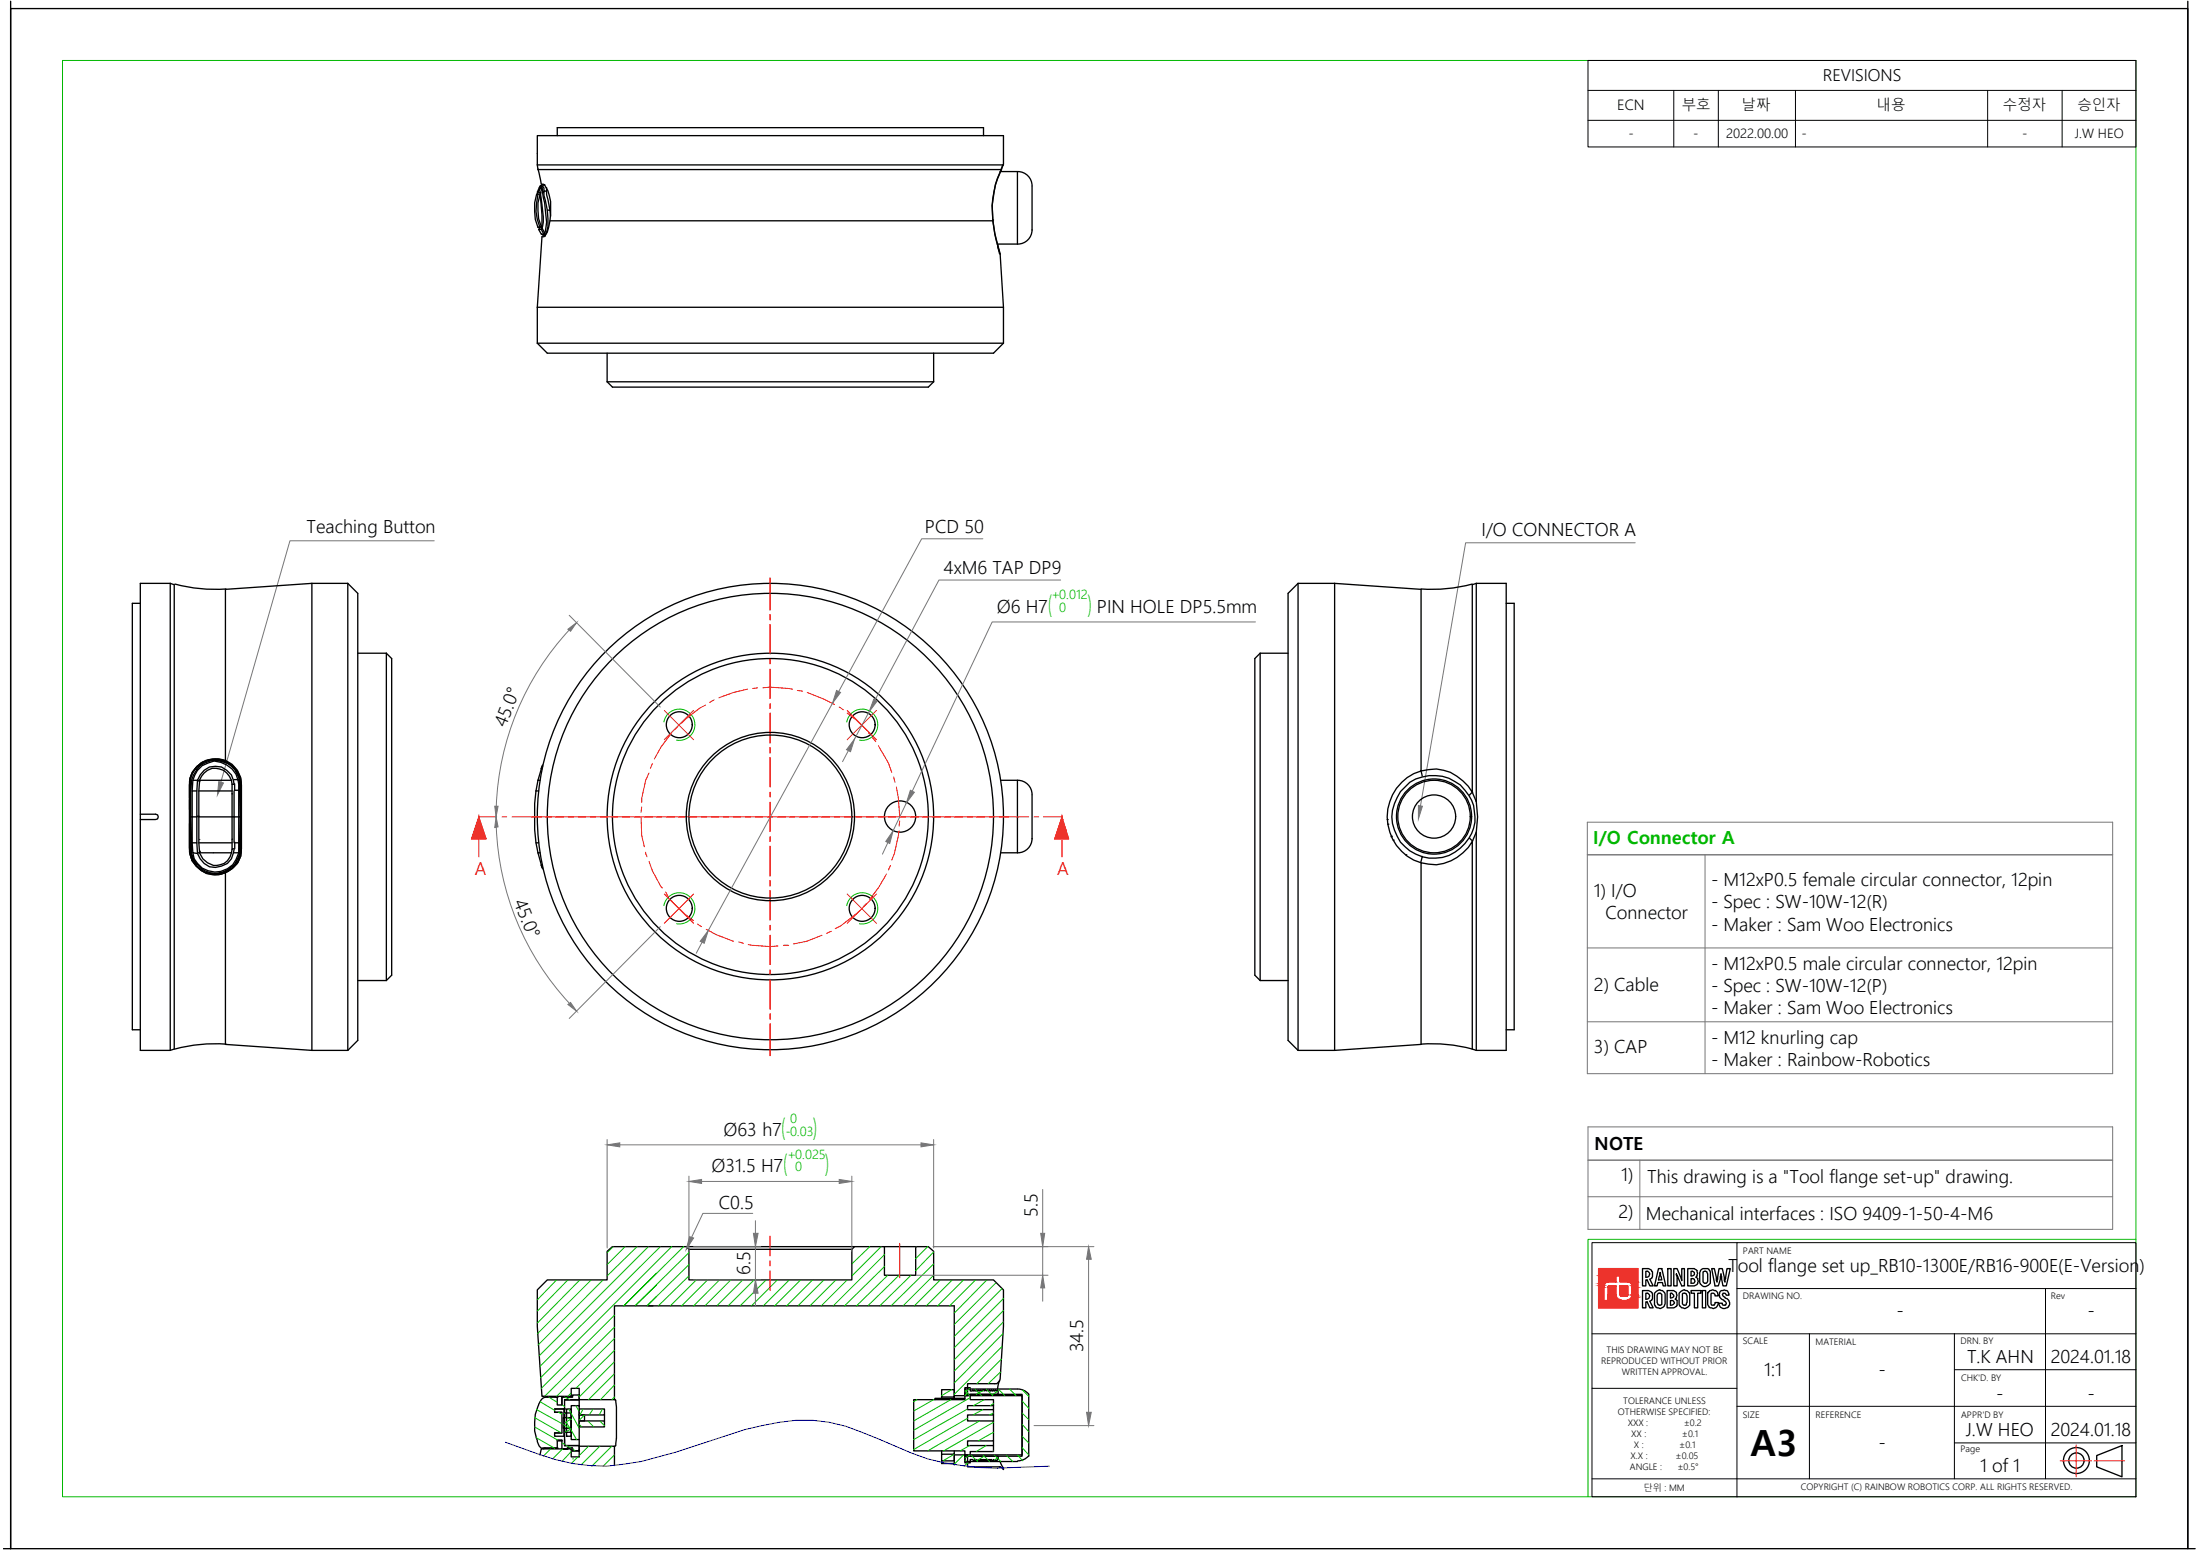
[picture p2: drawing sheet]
<svg xmlns="http://www.w3.org/2000/svg" width="420mm" height="297mm" viewBox="0 0 420 297" stroke-linecap="round" stroke-linejoin="round" font-family="sans-serif">
<g fill="none" stroke="#000" stroke-width=".25">
<path d="M2 .2v295.4h-1.4M2 1.6h415.8v294h-415.8zM417.8 .2v295.4h1.4M102.6 31.5v-5.6h89v5.5l-.1 .1M102.6 31.5l.1 .9h88.6a16 16 0 0 0-1.7 9.7h-84.6M102.6 31.5h88.9l-.2 .9M102.7 36.7l-.1 .4M102.7 37.1a9 9 0 0 0 .4 6.3M102.7 32.3l.7 2.8M102.9 36.7l.4-.9h-.3l-.4 .9 .7 .1M103 37.1h-.5a10.1 10.1 0 0 0 .2 6.3l.7-.1a19.7 19.7 0 0 0-.3-6.1 9.4 9.4 0 0 0 .3 6.1M103.1 35.5l-.1 .3"/>
<path d="M103.2 37v.1M103.2 36.7l-.1 .4M103.3 35.8h.2l-.2 1M103.3 36.8l.2 2.3a10.4 10.4 0 0 1 0 4.6M103.4 35.2l.6 .1a8.5 8.5 0 0 1 1.2 5.6 8.6 8.6 0 0 1-1.1 4l-.2 .3h-.4l-.9 13.5M103.5 35.8l.1 1 .3-.2v.7l.6 2.8M103.6 36.8l.4 1.9 .3 2.6a6 6 0 0 1-.4 3.4h-.5l-.5-.9h.4M103.6 35.3h.1M103.8 35.3h.2h-.4l-.5 .2 .7 .2 .1 .9 .5-.2v-.6M104.4 36.4v.8l.6 2.9M106.4 25.9v-1.5h81.4v1.5M191 32.8h3.3v13.8h-3.8l.5 1.9"/>
<path d="M191.1 32.6h.1M191.2 32.3v.1M191.6 31.5a18.5 18.5 0 0 0-1.4 14.1l.7 2.8M194.4 32.8a2.73 2.73 0 0 1 2.7 2.7M197.1 35.5v8.4M102.6 58.7h89M102.6 58.7v6.8M102.8 43.3l.2 .4M103.3 43.7l.5 .9M103.3 43.7h.2M103.3 43.3l.2 .4M103.4 44.7l.7 .4"/>
<path d="M103.5 43.7l-.1 .1M103.5 43.5l.5 .9M105.2 41.3l-.2-1.2h-.5l.1 1.7a4.3 4.3 0 0 1-.5 3h-.5M189.6 42.1a30.5 30.5 0 0 0 1.3 6l.1 .4M189.6 42h.1M189.7 42h.1M191 48.5l.6 10.2M191.6 58.7v6.8M197.1 43.9a2.73 2.73 0 0 1-2.7 2.7M102.6 65.5h89M102.6 65.5l1.9 1.9h85.2l1.9-1.9M116 72.9l1 1h60.3l1-1"/>
<path d="M116 72.9h62.3M116 67.4v5.5M178.3 67.4v5.5M26.8 115.2h-1.5v81.4h1.5M32.5 111.4h-5.7v45h2.9l.4-.1 .1-.4-.1-.3-.4-.2h-2.9M32.5 111.4l.8 .2v88.7l-.8 .2M32.5 111.4v89.1M33.4 111.5a29.7 29.7 0 0 0 9.8 .9M59.6 111.4h6.8M59.6 111.4l-16.5 1.1v32.6M59.6 111.4v89.1M66.4 111.4v89.1"/>
<path d="M66.4 111.4l1.9 1.9v85.3l-1.9 1.9M247.9 111.4v89.1M247.9 111.4l-1.9 1.9v85.3l1.9 1.9M247.9 111.4h7M254.9 111.4l16.5 1.1v34.7a8.3 8.3 0 0 1 9 2.9l.8 1.1v-39.6l.7-.2M254.9 111.4v89.1M281.2 111.5a29.7 29.7 0 0 1-9.8 .9M281.9 111.4h5.8v89.1h-5.8M281.9 111.4v41.6M287.7 115.2h1.5v81.4h-1.5M68.3 124.7h5.5M73.8 124.7l1 1v60.5l-1 1"/>
<path d="M73.8 124.7v62.5M240.7 124.7l-1.1 1v60.5l1.1 1M240.7 124.7v62.5M240.7 124.7h5.3M26.8 156.4v44.1h5.7M36.2 157.2v5.5l.5 1.6M36.2 152.6v1.9M36.3 155.9v4.7a6.2 6.2 0 0 0 1.2 4.6l.1-.2-.6-1.1-.4-1-.2-7h.3v5h.9M37.3 146.7l.3 .2-.6 1-.4 1.1-.2 6.9h-.1v-7.1l.4-1.1zM37.5 146.5a4.9 4.9 0 0 1 5.4-1.3 4.9 4.9 0 0 1 3.2 4.6v12.2a5 5 0 0 1-5 5 5 5 0 0 1-4.9-5v-12.2l.1-1.2 .4-1.2zM37.6 155.9l.1 7M37.6 151h-.9v4.9h.9"/>
<path d="M37.6 146.3a5.1 5.1 0 0 1 5.4-1 5.1 5.1 0 0 1 3.1 4.5v12.1a5 5 0 0 1-5 5.1 5 5 0 0 1-4.9-5.2v-10.6a5.8 5.8 0 0 1 1.4-4.9zM37.7 155.8h.4M37.7 149l-.1 6.9M37.7 149h-.9l-.1 2M37.7 147.1l.9-.9 2.3-.9a4.9 4.9 0 0 1 4.7 5.7v4.9h-.9M37.7 149a3.5 3.5 0 0 1 3.8-2.7 3.5 3.5 0 0 1 3.2 3.4M37.7 148.9l.4 .3M38 155.9l.1 6.6M38 155.9h6.3M38 151h6.3M38.1 151.6h.1M38.1 149.3l-.1 6.6"/>
<path d="M38.2 149l-.1 .3M40.8 149h.1M41.1 145.1a4.6 4.6 0 0 0-3.5 1.8l.1 .2-.9 1.9M41.1 145l-2 .4-1.8 1.3M43.1 145.3a4.9 4.9 0 0 0-6.9 3.9v3.2M44.2 149h-6.1a3.2 3.2 0 0 1 3.4-2.3 3.2 3.2 0 0 1 2.8 3v6.2M44.3 151.5h.1M44.3 155.9v5a3.5 3.5 0 0 1-2.3 4.2 2.86 2.86 0 0 1-3.3-1.2l-.6-1.1h6.1M44.4 149.7h.3M44.4 151.6h.1M44.4 155.9h.3M44.7 151v9.9"/>
<path d="M44.8 149.6v1.3h.9M45.6 148.8h-.9M45.8 155.9h.2v6.9a4.8 4.8 0 0 1-4.9 4.1v-.2a5.6 5.6 0 0 0 3.7-1.7l.8-1.6 .1-.7zM46 155.9v-6.8a4.8 4.8 0 0 0-4.9-4.1v.1a6 6 0 0 1 3.1 1.2 5.5 5.5 0 0 1 1.5 2.9l.1 6.7h-.2v6.9M102.1 155.9h.5M102.1 155.9v2.5l.3 2.5 .3 1.9M102.4 151h.5M102.4 151l-.3 2.4v2.5M102.7 149h.4M102.7 149l-.3 2M103.5 146.5l-.1 .2 .1 .1M103.6 146.3h-.1l-.8 2.7"/>
<path d="M103.6 146l-.1 .3M191.1 149h3.2v13.8h-3.2M194.4 149a2.73 2.73 0 0 1 2.7 2.7M197.1 151.8v8.3M264.9 156.4h.1M265 157.3h.1M265.7 159.6h.1M265.7 159.8h.1M267.5 151.1a7.9 7.9 0 0 1 13.6 1.7 7.9 7.9 0 0 1-8.2 11 7.8 7.8 0 0 1-6.6-10.4zM271.3 147.1l.3 1.1M271.4 147.2a9.2 9.2 0 0 0-6.5 8.7 9.2 9.2 0 0 0 6.5 8.8M280.7 160l.6 .5"/>
<path d="M281.2 151.2l.7 1.8M281.3 151.2l-.6 .6M281.9 153l.3 2.9-.3 3M281.9 158.9v41.6M281.9 158.9l-.7 1.7M36.7 160.9l.1 1.9 .9 .1M36.8 162.8l.3 1.1 .6 .9-.1 .2a4.6 4.6 0 0 0 3.5 1.7M37.5 165.2a4.5 4.5 0 0 0 3.6 1.7M38 160.9h6.3M38.1 160.3h.1M38.1 162.5l.1 .3M38.2 162.5l-.3 .3"/>
<path d="M40.5 162.8h.1M40.7 162.8h.1M43.1 166.6v32.8l16.5 1.1M44.3 160.2h.1M44.4 160.2h.1M44.7 162.2a3.5 3.5 0 0 1-3.6 3.4 3.6 3.6 0 0 1-3.4-2.7M44.7 162l-.3 .1M44.8 160.8v1.2M45.6 162.8a4.5 4.5 0 0 1-3.3 3.5 4.5 4.5 0 0 1-4.6-1.5M45.6 162.8h-.9M45.7 160.9h-.9M102.4 160.9h.5"/>
<path d="M102.7 162.8l.7 2.4 .1-.1M102.7 162.8h.4M103.5 165.3l-.1-.1 .1 .4h.1M103.5 165.6l.1 .2M197.1 160.1a2.73 2.73 0 0 1-2.7 2.7M266.1 160.4h.1M268.5 163.2h.1M271.6 163.5l-.3 1.1M43.2 199.3a29.7 29.7 0 0 0-9.8 1M68.3 187.2h5.5M240.7 187.2h5.3M271.4 199.3a29.7 29.7 0 0 1 9.8 1"/>
<path d="M59.6 200.5h6.8M247.9 200.5h7M281.2 200.3v-39.7a8.5 8.5 0 0 1-9.8 4.1v34.7l-16.5 1.1M281.2 200.3l.7 .2M131.1 238l.5 .5M131.6 238.5h31.1M163.2 238l-.5 .5v5.8h-31.1v-5.8M168.9 238h6M123.8 249.3h58.4v17.1h2.6v-2.3h5.2a1.12 1.12 0 0 0 1-.8l.6-10.1v-7l-1.9-1.9h-11.4v-5.4l-1-.9h-2.4v5.4h-6v-5.4h-51.9l-1 .9v5.4h-11.5l-1.9 1.9v7l.9 13.4h5.6v-1.6h1.5v2.2h6.7v-17.9h7.4M313.7 242.2a1.87 1.87 0 0 1 1.6 .2 1.46 1.46 0 0 1 0 1.7l-.2 .1 .6 1.3h-.6l-.5-1.2h-.3v1.2h-.6zM313.7 246.4a1.77 1.77 0 0 1 1.8 .3 1.18 1.18 0 0 1-.4 1.7l.6 1.3h-.6l-.5-1.2h-.3v1.2h-.6zM314.3 242.7a.6 .6 0 0 1 .8 .6 .6 .6 0 0 1-.8 .5z"/>
<path d="M314.3 246.9a.6 .6 0 0 1 .8 .5 .6 .6 0 0 1-.8 .6zM316 246.9a1.06 1.06 0 0 1 1.1-.6 1.06 1.06 0 0 1 .9 1v1.4a1.04 1.04 0 0 1-.7 1 1.04 1.04 0 0 1-1.2-.4l-.1-.3zM316.6 247l.5-.1 .3 .2v1.9l-.3 .2-.5-.2-.1-.3v-1.4zM316.7 242.2h.7l.7 3.3h-.5l-.1-.7h-.9l-.1 .7h-.5zM317 242.9h.1v.7l.3 .7h-.7zM318.4 246.4h1.3l.3 .2 .3 .7-.1 .5-.3 .2 .3 .1a.92 .92 0 0 1 .1 1.1 .92 .92 0 0 1-.9 .5h-1zM318.5 242.2h.7v3.3h-.7zM319 248.3h.4l.4 .4-.5 .5h-.3zM319 246.9h.3l.4 .4v.2l-.4 .3h-.3zM319.7 242.2h.6l.9 2.3v-2.3h.5v3.3h-.5l-1-2.3 .1 .5v1.8h-.6zM320.7 246.9a1.06 1.06 0 0 1 1.1-.6 1.06 1.06 0 0 1 .9 1v1.4a1.04 1.04 0 0 1-.7 1 1.04 1.04 0 0 1-1.2-.4l-.1-.3zM321.3 247l.5-.1 .3 .1 .1 .4v1.3l-.3 .5h-.3l-.3-.3z"/>
<path d="M322.3 242.2h1.3l.5 .4 .1 .5-.1 .5-.2 .2a.87 .87 0 0 1 .4 .9 .87 .87 0 0 1-.7 .8h-1.3zM323 244.1h.3a.54 .54 0 0 1 .2 .9h-.5zM323 242.7a.51 .51 0 0 1 .6 .6l-.6 .3zM323 246.4h1.9v.5h-.7v2.8h-.6v-2.8h-.6zM324.7 242.6a1.47 1.47 0 0 1 1.7-.3l.2 .5v1.7a1.02 1.02 0 0 1-1 1.1 1.02 1.02 0 0 1-1-1.1v-1.6zM325.1 246.4h.7v3.3h-.7zM325.2 242.8l.6-.1 .2 .1 .1 .4v1.4l-.2 .4h-.4l-.3-.3zM326.3 246.6a1.11 1.11 0 0 1 1.7 .1l.2 .7h-.7v-.3l-.2-.2-.5 .1v1.9l.1 .3h.5l.1-.5h.7a1.02 1.02 0 0 1-1 1.1 1.02 1.02 0 0 1-1.1-1.1v-1.8zM326.9 242.2h.5l.5 2.5 .4-2.5h.6l.5 2.5 .4-2.5h.7l-.8 3.3h-.6l-.4-2.3-.2 1-.3 1.3h-.7zM328.5 246.5l.8-.3 .3 .2a.68 .68 0 0 1 .6 .9h-.5l-.3-.4h-.3l-.2 .2 .5 .7a1.01 1.01 0 0 1 .9 1 1.01 1.01 0 0 1-1 1 1.01 1.01 0 0 1-1-1h.6l.2 .4h.5l.1-.4-.5-.7a1 1 0 0 1-.7-1.6zM103.1 277.7l.3-1.1h5.7v1.5h1.5v-2h6.7v3.7M103.6 276.5h2.8"/>
<path d="M103.9 266.6l.4 .1M104 276.5h.1M104 276.5l-.2 .1M104 276.5h2.4M104.4 266.7h2M105.9 269h1.8v1.6M105.9 269.6h1.4M105.9 273.5h1.4M106.4 276.5h.1M106.4 266.7h.1M106.4 274.9h.9v.2h-.9M107.3 266.7h.1"/>
<path d="M107.3 266.7v1.5M107.3 276.6h.1M107.3 266.7h2M107.3 276.6h1h-1M107.6 270.6h1.5v2.1h-1.5zM107.7 272.7v1.5h-1.8v-.7h1.4v-3.9h-1.4v-.6h1.9v-1.8h2.8v-.9h-1.3v.4h-2v1.5h-.9v-1.5h-2.3a2.28 2.28 0 0 0-1.4 1.8 9.2 9.2 0 0 0 .4 7.7l.3 .3h3v-1.6h.9v1.7l2-.1v.5M107.8 273.4h1.3v-3.7h-1.3v3.7h.4M107.8 269.7h.4M107.8 272.7v3.3h2.8v.8l-.1 .2h-1.2M107.8 267.2h2.8zM107.8 269h.1M107.8 276h.1"/>
<path d="M107.8 274.8v1.2M107.8 269v1.6M108.2 269h.9v5.2h-.9zM108.3 266.7h.1M108.3 276.6h.1M109.1 268.3h1.5v6.5h-1.5zM109.1 266.6v.1M109.1 276.5v.1M109.3 276.5h.1M109.3 276.5h-1h1M109.3 277h1.2M110.5 277h.1"/>
<path d="M110.6 270.1h1v1.2h-1zM110.6 271.3h4.8v1.1h-4.8zM110.6 269h4.8v1.1h-4.8zM110.6 267.2h.1M110.6 266.3v.1M110.6 267.2v1.1M110.6 274.8v1.2h-2.8M110.6 276.7l-.1 .3M115.4 270.1v1.2M117.3 267.2l.3 .1 .1 1.3v6l-.1 1.4-.3 .1M174.5 267.2h9.8v-2.3h1v.6h.4l.1-.2 .1 .2 .3-.2 .1 .2 .3-.2 .1 .2 .2-.2 .2 .2 .2-.2 .2 .2 .2-.2 .3 .2 .1-.2 .2 .2 .2-.2 .2 .2 .3-.2 .1 .2 .3-.2 .1 .2 .2-.2 .3 .2 .1-.2 .3 .2 .1-.2 .1 .9h-5.3v1h4.4v1.1h-4.9v.8h4.9v1h-4.9v1.2h4.9v3.8h-4.9v.9h4.9v1.1h-4.4v.9h5.3v.6l-.2 .3-.3-.3-.1 .3-.3-.3-.1 .3-.2-.3-.3 .3-.1-.3-.3 .3-.1-.3-.3 .3-.1-.3-.2 .3-.2-.3-.2 .3-.1-.3-.3 .3-.1-.3-.3 .3-.2-.3-.2 .3-.2-.3-.1 .3-.3-.3h-.5v.7h-1v-2.3h-9.8zM179.8 265.3h2.4v1.4h-2.4z"/>
<path d="M179.8 266.7v.2M179.8 277v.6M179.8 278.9v.5h2.4M182.2 277v1.9h-2.4v-1.3h2.4M182.2 266.7v.2h-3.6v.3M182.2 266.9h2.1M184.3 266.2h10.9v11.8h-10.9M189.7 268.3v.8M189.7 270.1v1.2M189.7 275.1v.9M190.9 263.5l-.4 1.7M191 279l.6 1.3v.2l-.3-.4-.4-.1h-6.1v-2.3h-2.6v1.9"/>
<path d="M194.3 265.2h-10v1.2h10.9v11.3h-10.9v1.3h10M194.4 265.2a2.73 2.73 0 0 1 2.1 .9M196.5 266.2v11.8M196.5 277.9a2.73 2.73 0 0 1-2.1 1M400.4 277.9l4.9-1.9v5.9l-4.9-1.9zM190.9 280h.1"/>
<circle cx="129.7" cy="138.4" r="2.48"/>
<circle cx="164.7" cy="138.4" r="2.48"/>
<circle cx="147.1" cy="155.9" r="44.5"/>
<circle cx="147.1" cy="155.9" r="42.6"/>
<circle cx="147.1" cy="155.9" r="31.2"/>
<circle cx="147.1" cy="155.9" r="30.2"/>
<circle cx="147.1" cy="155.9" r="16.1"/>
<circle cx="147.1" cy="155.9" r="15.6"/>
<circle cx="171.9" cy="155.9" r="2.98"/>
<circle cx="273.9" cy="155.9" r="7.2"/>
<circle cx="273.9" cy="155.9" r="6.9"/>
<circle cx="273.9" cy="155.9" r="4.1"/>
<circle cx="129.7" cy="173.4" r="2.48"/>
<circle cx="164.7" cy="173.4" r="2.48"/>
<circle cx="396.6" cy="278.8" r="2.48"/>
<circle cx="396.6" cy="278.8" r="1.46"/>
</g>
<g fill="none" stroke="#f00" stroke-width=".19">
<path d="M147.1 110.3v6.1M147.1 117.3v1M147.1 119.2v5.6M126.9 135.6l5.6 5.6M132.5 135.6l-5.6 5.6M134.7 134.6l-1 .5-2.8 2.2-.7 .7M136.4 133.6l-.9 .5M142.7 131.6l-2.6 .6-2.8 1M144.7 131.3l-.9 .1M145.7 131.3l1.4-.1 4.3 .4M147.1 125.8v.9M147.1 127.7v5.6"/>
<path d="M147.1 134.4v.8M147.1 136.1v5.7M152.3 131.8l1 .1M154.2 132.2l3.2 1.3 2 1M160.3 135l.7 .5M161.8 136.1l1.5 1.2 2.6 2.4 .1 .4M161.8 135.6l5.6 5.6M167.4 135.6l-5.6 5.6M91.4 155.9l1.4 4.2h-2.8zM91.4 155.9h3.5M95.9 155.9h.9M97.8 155.9h98.7"/>
<path d="M122.4 155.9l.2 3.6 .5 2.2M122.6 154l-.2 1.1M124 147.6l-.7 1.4-.7 3.4v.7M124.6 145.8l-.4 .9M128.1 140.1l-1.9 2.5-1.2 2.3M147.1 142.7v1M147.1 144.6v5.6M147.1 151.2v.9M147.1 153.1v5.6M147.1 159.8v.8M166.6 140.8l.7 .8M167.8 142.4l1.9 3.3 .6 1.7"/>
<path d="M170.7 148.3l.2 1M171.2 150.2l.4 2.2 .2 3.5M171.7 158.6l-.9 4.3-.5 1.3M171.8 156.7l-.1 1M197.5 155.9h.9M199.3 155.9h3.5M202.8 155.9l1.3 4.2h-2.7zM123.3 162.7l.3 .9M124 164.5l.6 1.7 1.9 3.3M126.9 170.7l5.6 5.6M127.1 170.3l.5 .9M128.3 171.9l2.6 2.7 1.6 1.2"/>
<path d="M132.5 170.7l-5.6 5.6M133.2 176.4l.8 .5M134.9 177.4l1.9 1 3.3 1.3M141.1 179.8l.9 .3M147.1 161.5v5.7M147.1 168.1v1M147.1 170v5.6M147.1 176.6v.9M147.1 178.5v5.6M157 178.5l-2.9 1.2-2.6 .5M158.8 177.8l-.9 .4M161.8 170.7l5.6 5.6"/>
<path d="M164.2 173.8l-3.7 3-1 .5M165.5 172.5l-.7 .6M167.4 170.7l-5.6 5.6M169.3 166.9l-1.4 2.4-1.8 2.4M170.1 165.2l-.4 .9M142.9 180.3l4.2 .4 1.5-.1M147.1 185.2v.8M147.1 186.9v5.7M147.1 193.5v1M147.1 195.4v6.1M149.6 180.5h1M147.1 236v3.8"/>
<path d="M171.8 237.3v6.7M147.1 240.7v1M147.1 242.6v3.8M393.4 278.9h6M396.5 275.8v6.1M399.9 278.9h5.9"/>
</g>
<g fill="#767676" stroke="#767676" stroke-width=".19">
<path d="M270.9 153.8l.8 .1-.8 2.4z"/>
<path d="M41.8 149.2l.9 .3-1.2 2.3z"/>
<path d="M207.9 238l.5 2.4h-.9z"/>
<path d="M207.5 269.6h.9l-.5 2.5z"/>
<path d="M131.6 225.5l2.4-.3v.7z"/>
<path d="M160.3 225.2l2.4 .3-2.4 .4z"/>
<path d="M116 218.6l2.4-.4v.7z"/>
<path d="M175.9 218.2l2.4 .4-2.4 .3z"/>
<path d="M163.2 141.1l-.8 2.4-.7-.4z"/>
<path d="M166.9 133.5l.6 .3-1.5 2.1z"/>
<path d="M170.6 158.6l-.7 2.4-.7-.4z"/>
<path d="M173.9 150.9l.7 .3-1.5 2.1z"/>
<path d="M144.3 244.3l.5 2.6h-.9z"/>
<path d="M143.9 235.4h.9l-.5 2.6z"/>
<path d="M199.1 243.4l.4 2.5h-.7z"/>
<path d="M198.8 235.4h.7l-.4 2.6z"/>
<path d="M131.7 236.1l.8 .2-1.4 2.2z"/>
<path d="M108.5 120.1l1.6-1.2-1.1 1.6z"/>
<path d="M94.5 153.9h.6l-.4 2z"/>
<path d="M94.7 155.9l.4 1.9-.6 .2z"/>
<path d="M108.5 191.8l.5-.4 1.1 1.6z"/>
<path d="M135.3 177.7l-.8 2.4-.8-.4z"/>
<path d="M159.8 131.8l.7 .4-1.5 2z"/>
</g>
<g fill="none" stroke="#767676" stroke-width=".19">
<path d="M82.9 103.2h-27.5l-13.2 46.1M108.7 117.5l17.4 17.5M187.7 102.9h-11.7l-15.9 29.2M202.6 110.7h-23.3l-12.2 22.9M239.8 118.7h-50.3l-15.3 32.3M312.3 103.6h-32.4l-8.6 50.3M108.7 120.3a52.4 52.4 0 0 0-13.9 33.6M159 134.2l-23.7 43.5M166 135.9l-2.8 5.2M94.8 157.9a52.4 52.4 0 0 0 13.9 33.6M162.1 143.2l-1.2 2.2M173.1 153.3l-2.5 5.3"/>
<path d="M303.1 157h100.4v48h-100.4zM126.1 176.9l-17.4 17.5M134.1 179.8l-1.1 2.2M169.5 160.9l-1 2.2M303.1 163.2h100.4M325.6 163.2v41.8M303.1 181h100.4M303.1 195.1h100.4M116 217.5v20.7M118.4 218.6h57.5M178.3 217.5v20.7M303.3 215.1h100.2v19.6h-100.2z"/>
<path d="M131.6 224.5v14.4M132.5 238h12.8M134 225.5h26.3M143.8 231.6h-9.6l-2.1 4.6M144.3 233v2.4M144.3 238v6.3M162.7 224.5v14.4M178.2 238h30.7M199.1 227.1v8.3M199.1 238v5.4M303.3 221.5h100.2M303.3 228.5h100.2"/>
<path d="M313.2 221.5v13.2M132.5 244.3h12.8M144.3 246.9v2.4M175 243.4h25.2M199.1 245.9v2.5M207.9 240.4v29.2M197.5 272.1h11.4"/>
</g>
<g fill="none" stroke="#00b800" stroke-width=".19">
<path d="M11.9 11.5h396v274.2h-396zM126.8 137.8a2.98 2.98 0 0 1 3.4-2.4 2.98 2.98 0 0 1 2.5 3.5 2.98 2.98 0 0 1-3.5 2.4M161.7 137.8a2.98 2.98 0 0 1 3.5-2.4 2.98 2.98 0 0 1 2.4 3.5 2.98 2.98 0 0 1-3.5 2.4M126.8 172.9a2.98 2.98 0 0 1 3.4-2.4 2.98 2.98 0 0 1 2.5 3.4 2.98 2.98 0 0 1-3.5 2.4M161.7 172.9a2.98 2.98 0 0 1 3.5-2.4 2.98 2.98 0 0 1 2.4 3.4 2.98 2.98 0 0 1-3.5 2.4M117.1 238l-1.1 1.1M119.4 238l-3.4 3.4M121.7 238l-5.7 5.6M123.8 238l-20.8 20.8M126.1 238l-23 22.8M128.3 238l-25 25M130.6 238l-11.5 11.3 6.2-6.2"/>
<path d="M131.6 239.1l-10.3 10.2 4-4M166.1 238l-3.4 3.3M168.3 238l-5.6 5.6M168.9 239.5l-9.8 9.8M175 238l-.1 .1M177.2 238l-2.3 2.3M178.3 239l-3.4 3.6M407.9 236.6h-104.6v49.1M106.3 244.3l-3.7 3.8M108.5 244.3l-5.9 6M110.7 244.3l-8.1 8.3M112.9 244.3l-10.3 10.3"/>
<path d="M115.2 244.3l-12.5 12.5M117.3 251.1l-13.9 13.9M117.3 253.4l-13.3 13.2M117.3 255.5l-11 11.1M117.3 257.8l-7.3 7.2M117.3 260l-6.7 6.7M131.6 241.4l-8 7.9 1.7-1.8M131.6 243.6l-5.9 5.7M133 244.3l-5 5M135.1 244.3l-4.9 5M137.4 244.3l-4.9 5M139.6 244.3l-5 5"/>
<path d="M141.9 244.3l-5 5M144 244.3l-4.9 5M146.3 244.3l-4.9 5M148.5 244.3l-5 5M150.7 244.3l-4.9 5M152.9 244.3l-4.9 5M155.2 244.3l-5 5M157.4 244.3l-5 5M159.6 244.3l-4.9 5M161.8 244.3l-5 5M168.9 241.8l-7.6 7.5M169.5 243.4l-5.9 5.9"/>
<path d="M171.7 243.4l-6 5.9M174 243.4l-6 5.9M178.3 241.3l-8.1 8M178.3 243.4l-5.8 5.9M179.6 244.3l-5 5M181.9 244.3l-5 5M184 244.3l-4.9 5M186.3 244.3l-4.9 5M188.5 244.3l-6.3 6.4M190.2 244.8l-8 8M191.3 259.4l-4.7 4.7M191.4 246l-9.2 9.1"/>
<path d="M191.4 257l-9.2 9.2M191.5 254.6l-9.3 9.4M191.6 247.9l-9.4 9.4M191.6 250.2l-9.4 9.4M191.6 252.3l-9.4 9.4M102.1 272.4l4.5 2.5M102.1 270.6l5.1 2.9M102.4 274.4l3.5 2.1M102.5 269.1l4.8 2.7M103.1 267.6l2.8 1.6M104.8 266.7l1.6 1M105.2 276.6l-1.4 1.4"/>
<path d="M106.7 269.6l.6 .4M107.3 275.4l.5 .3M107.3 268.2l.5 .3M107.4 276.6l-1.9 1.9M107.6 271.9l1.1 .8M107.8 266.7l1 .5M108 269.7l-.2 .2M108.2 271.6l1.9 3.2M108.2 276l.9 .5M108.3 270.6l.8 .4M108.6 269l2 3.7M109.1 277.1l-1.8 1.9"/>
<path d="M109.1 265.9l-.6 .7M109.1 270.9l-1.3 .7M109.1 272.8l-1.3 .6M109.3 278.5h.1M109.3 276.6l.6 .4M110 268.3l.6 1.2M110.4 278.1l-1.3 1.3M110.4 266.3l.2 .1M110.6 271.9l.5 .5M111.4 269l-.7 1.1M111.6 270.1l-1 1M112.3 271.3l1.1 1.1"/>
<path d="M112.4 276.1l-1.8 1.8M113.3 269l-.8 1.1M114.6 276.1l-3.6 3.5M114.6 271.3l.8 .8M115.1 269l-.7 1.1M116.8 276.1l-3.8 3.8M117.3 266.7l-.5 .5M117.3 277.7l-2.1 2.2M117.3 262.2l-4.9 5M117.3 264.4l-2.6 2.8M175.1 267.2l-.6 .4M178.3 267.2l-3.8 2.2"/>
<path d="M181.6 267.2l-7.1 4.1M181.7 265.3l-1.9 1.1M182.2 277.6l-2.1 1.3M184 277.7l-1.8 1.8M184.3 278.8l.2 .2M184.3 265.4l.9 1M184.8 265.9l-.5 .5M184.8 279.3l-.6 .6M184.8 269l-10.3 5.8M184.8 270.7l-10.3 6M185.2 276l-1.8 1M185.3 265l-1 .7"/>
<path d="M185.3 266.8l-10.8 6.2M185.3 277.7l-1 .7M185.4 277.7l1.3 1.3M186.2 265.2l1.3 1.2M187.1 271.3l-9.9 5.7M187.6 265.5l-1.2 .7M187.7 277.7l1.3 1.3M187.7 269.1l-1.9 1M187.8 265.4l-.1 .1M188 267.2l-2.1 1.1M188 278l-1.3 .8M188.3 265.2l1.3 1.2"/>
<path d="M188.3 276l-1.9 1.1M189.7 268l-.6 .3M189.7 269.7l-.7 .4M189.7 271.5l-9.5 5.5M189.7 273.4l-2.9 1.7M189.7 277l-.1 .1M189.9 277.7l1.2 1.3M190.6 265.2l1.3 1.2M190.6 265.5l-1 .7M190.6 278.2l-.7 .6M191.1 261.9l-2.4 2.2M192.2 277.7l1.2 1.3"/>
<path d="M192.8 265.2l1.3 1.2M194.3 277.7l1 1.2M195.2 276.3l1.3 1.4M195.2 274.2l1.3 1.2M195.2 271.9l1.3 1.4M195.2 269.7l1.3 1.3M195.2 267.4l1.3 1.4M195.2 265.3l1.3 1.3M186.2 280h.1M188.5 280l-.2 .1M190.6 280l-.1 .3"/>
</g>
<path d="M96.5 275.3l6.4 2.3a33.9 33.9 0 0 0 22.8 .5l3.3-.9 6.6-2.1a64.4 64.4 0 0 1 16.4-4 27.2 27.2 0 0 1 12.6 2.3l9.4 4a43.9 43.9 0 0 0 16.2 2.9l10.2-.4" fill="none" stroke="#00f" stroke-width=".19"/>
<g fill="none" stroke="#e03c31" stroke-width=".25">
<path d="M91.4 160.1v3.5M202.8 160.1v3.5M305.3 242.2h7.5v7.5h-7.5zM306.3 245.7v2.6h.8v-2.6M307.3 244.7h1.3v-1.1h.8v1.1h1.2M307.3 245.5h1.3v1.6M307.4 245.5l-.2 .2M307.4 244.6a1.08 1.08 0 0 0-1.1 1.1M308.6 247.1a1.08 1.08 0 0 0 1.1 1M309.5 247.1l.2 .2M309.6 248.3h1M309.6 247.4h1"/>
<path d="M310.6 245.5h-1.2v1.6M310.7 244.6a1.08 1.08 0 0 1 1.1 1.1M310.7 245.5l.2 .2M310.9 247.1l-.2 .2M310.9 245.7v1.4M311.7 245.7v1.4M311.8 247.1a1.08 1.08 0 0 1-1.1 1"/>
</g>
<g fill="#e03c31" stroke="#e03c31" stroke-width=".19">
<path d="M307.2 245.6h1.4z"/>
<path d="M309.5 247.4h1.3z"/>
<path d="M91.4 155.9l1.4 4.2h-1.4zM91.4 155.9l-1.4 4.2h1.4z"/>
<path d="M202.8 155.9l1.3 4.2h-1.3zM202.8 155.9l-1.4 4.2h1.4z"/>
<path d="M305.3 242.2l7.5 1.4v-1.4zM305.3 242.2l7.5 1.4h-7.5z"/>
<path d="M309.4 243.6l3.4 1.1v-1.1zM309.4 243.6l3.4 1.1h-3.4z"/>
<path d="M305.3 243.6l3.3 1.1v-1.1zM305.3 243.6l3.3 1.1h-3.3z"/>
<path d="M310.6 244.7h2.2zM310.6 244.7h2.2z"/>
<path d="M305.3 244.7h1.8zM305.3 244.7h2z"/>
<path d="M310.9 244.7h1.9zM310.9 244.7h1.9z"/>
<path d="M305.3 244.7h1.7zM305.3 244.7h1.8z"/>
<path d="M311 244.7l1.8 .1v-.1zM311 244.7l1.8 .1h-1.5z"/>
<path d="M305.3 244.7l1.4 .1 .3-.1zM305.3 244.7l1.4 .1h-1.4z"/>
<path d="M311.3 244.8l1.5 .2v-.2zM311.3 244.8l1.5 .2h-1.4z"/>
<path d="M305.3 244.8l1.3 .2 .1-.2zM305.3 244.8l1.3 .2h-1.3z"/>
<path d="M311.4 245l1.4 .1v-.1zM311.4 245l1.4 .1h-1.3z"/>
<path d="M305.3 245l1.2 .1 .1-.1zM305.3 245l1.2 .1h-1.2z"/>
<path d="M311.5 245.1l1.3 .2v-.2zM311.5 245.1l1.3 .2h-1.1z"/>
<path d="M305.3 245.1l1 .2 .2-.2zM305.3 245.1l1 .2h-1z"/>
<path d="M311.7 245.3l1.1 .2v-.2zM311.7 245.3l1.1 .2h-1.1z"/>
<path d="M305.3 245.3l1 .2v-.2zM305.3 245.3l1 .2h-1z"/>
<path d="M307.3 245.5h1.3zM307.3 245.5h1.3zM307.3 245.5h1.3zM307.2 245.5h1.4z"/>
<path d="M307.2 245.5l1.4 .1v-.1zM307.2 245.5l1.4 .1h-1.4zM307.2 245.6h1.4zM307.2 245.6h1.4zM307.2 245.6h1.4zM307.2 245.6h1.4zM307.1 245.6h1.5z"/>
<path d="M307.1 245.6l1.5 .1v-.1zM307.1 245.6l1.5 .1h-1.5z"/>
<path d="M311.7 245.5l1.1 .2v-.2zM311.7 245.5l1.1 .2h-1.1z"/>
<path d="M305.3 245.5l1 .2v-.2zM305.3 245.5l1 .2h-1z"/>
<path d="M307.1 245.7h1.5zM307.1 245.7h1.5z"/>
<path d="M311.7 245.7l1.1 1.4v-1.4zM311.7 245.7l1.1 1.4h-1.1z"/>
<path d="M307.1 245.7l1.5 1.4v-1.4zM307.1 245.7l1.5 1.4h-1.5z"/>
<path d="M307.1 247.1l1.5 .3v-.3zM307.1 247.1l1.5 .3h-1.5z"/>
<path d="M311.7 247.1l1.1 .3v-.3zM311.7 247.1l1.1 .3h-1.1z"/>
<path d="M307.1 247.4l1.5 .1v-.1zM307.1 247.4l1.5 .1h-1.5z"/>
<path d="M311.7 247.4l1.1 .2v-.2zM311.7 247.4l1.1 .2h-1.1z"/>
<path d="M307.1 247.5l1.6 .3-.1-.3zM307.1 247.5l1.6 .3h-1.6z"/>
<path d="M311.7 247.6l1.1 .2v-.2zM311.7 247.6l1.1 .2h-1.3z"/>
<path d="M307.1 247.8l1.8 .1-.2-.1zM307.1 247.8l1.8 .1h-1.8z"/>
<path d="M311.5 247.8l1.3 .1v-.1zM311.5 247.8l1.3 .1h-1.4z"/>
<path d="M307.1 247.9l1.9 .1-.1-.1zM307.1 247.9l1.9 .1h-1.9z"/>
<path d="M311.4 247.9l1.4 .1v-.1zM311.4 247.9l1.4 .1h-1.5z"/>
<path d="M307.1 248l2 .1-.1-.1zM307.1 248l2 .1h-2z"/>
<path d="M311.3 248l1.5 .1v-.1zM311 248.1l.3-.1 1.5 .1z"/>
<path d="M307.1 248.1h2.1zM307.1 248.1h2.1z"/>
<path d="M311 248.1h1.8zM310.9 248.1h1.9z"/>
<path d="M307.1 248.1l2.4 .2-.3-.2zM307.1 248.1l2.4 .2h-2.4z"/>
<path d="M310.9 248.1l1.9 .2v-.2zM310.6 248.3l.3-.2 1.9 .2z"/>
<path d="M307.1 248.3h2.5zM307.1 248.3h2.5z"/>
<path d="M305.3 245.7l1 2.6v-2.6zM305.3 245.7l1 2.6h-1z"/>
<path d="M305.3 248.3l7.5 1.4v-1.4zM305.3 248.3l7.5 1.4h-7.5z"/>
<path d="M309.4 245.5h1.4zM309.4 245.5h1.4zM309.4 245.5h1.4zM309.4 245.5h1.4z"/>
<path d="M309.4 245.5l1.4 .1v-.1zM309.4 245.5l1.4 .1h-1.4zM309.4 245.6h1.4zM309.4 245.6h1.4z"/>
<path d="M309.4 245.6h1.5zM309.4 245.6h1.5zM309.4 245.6h1.5zM309.4 245.6h1.5z"/>
<path d="M309.4 245.6l1.5 .1v-.1zM309.4 245.6l1.5 .1h-1.5zM309.4 245.7h1.5zM309.4 245.7h1.5z"/>
<path d="M309.4 245.7l1.5 1.4v-1.4zM309.4 245.7l1.5 1.4h-1.5z"/>
<path d="M309.4 247.1l1.5 .2v-.2zM309.4 247.1l1.5 .2h-1.5zM309.4 247.3h1.5z"/>
<path d="M309.4 247.3h1.5zM309.5 247.3h1.4zM309.5 247.3h1.4z"/>
<path d="M309.5 247.3l1.3 .1 .1-.1zM309.5 247.3l1.3 .1h-1.3zM309.5 247.4h1.3zM309.5 247.4h1.3zM309.5 247.4h1.3zM309.5 247.4h1.3zM309.5 247.4h1.3z"/>
<path d="M309.6 247.4h1zM309.6 247.4h1.2z"/>
</g>
<g fill="none" stroke="#000" stroke-width=".19">
<path d="M303.3 11.5h104.6v16.6h-104.6zM303.3 17.3h104.6M319.7 17.3v10.8M328.2 17.3v10.8M342.9 17.3v10.8M379.6 17.3v10.8M393.8 17.3v10.8M303.3 23h104.6M331.7 237.2h-27.7v27.8h27.7M304 254.6h69.3M331.7 246h76.2M345.6 254.6v27.7"/>
<path d="M373.3 254.6v27.7M373.3 254.6h17.4v27.7M390.7 246v8.6h17.2M304 265v20.7h103.9v-48.5h-76.2v48.5M331.7 268.5h76.2M373.3 261.5h34.6M373.3 275.4h34.6M304 282.3h103.9"/>
</g>
<text font-size="6.9" x="334.4" y="277.9">A3</text>
<g font-size="4.9" fill="#00b800">
<text x="200.2" y="117">(</text>
<text x="207.8" y="117">)</text>
<text x="149.2" y="216.8">(</text>
<text x="155.3" y="216.8">)</text>
<text x="149.6" y="223.8">(</text>
<text x="157.6" y="223.8">)</text>
</g>
<g font-size="3.4">
<text x="58.5" y="101.7">Teaching Button</text>
<text x="176.7" y="101.8">PCD 50</text>
<text x="283" y="102.3">I/O CONNECTOR A</text>
<text x="180.2" y="109.6">4xM6 TAP DP9</text>
<text x="190.4" y="117">Ø6 H7</text>
<text x="209.5" y="117">PIN HOLE DP5.5mm</text>
<text x="96.5" y="139.1" transform="rotate(-68 96.5 139.1)">45.0°</text>
<text x="98" y="172.2" transform="rotate(68 98 172.2)">45.0°</text>
<text x="304.4" y="171.3">1) I/O</text>
<text x="326.8" y="169.1">- M12xP0.5 female circular connector, 12pin</text>
<text x="326.8" y="173.3">- Spec : SW-10W-12(R)</text>
<text x="306.6" y="175.4">Connector</text>
<text x="326.8" y="177.7">- Maker : Sam Woo Electronics</text>
<text x="326.8" y="185.2">- M12xP0.5 male circular connector, 12pin</text>
<text x="304.4" y="189.1">2) Cable</text>
<text x="326.8" y="189.3">- Spec : SW-10W-12(P)</text>
<text x="326.8" y="193.5">- Maker : Sam Woo Electronics</text>
<text x="304.4" y="201">3) CAP</text>
<text x="326.8" y="199.2">- M12 knurling cap</text>
<text x="326.8" y="203.4">- Maker : Rainbow-Robotics</text>
<text x="138.2" y="216.8">Ø63 h7</text>
<text x="304.5" y="219.6">NOTE</text>
<text x="135.9" y="223.8">Ø31.5 H7</text>
<text x="309.6" y="225.4">1)</text>
<text x="314.6" y="225.8">This drawing is a &quot;Tool flange set-up&quot; drawing.</text>
<text x="137.3" y="230.7">C0.5</text>
<text x="198.1" y="232.3" transform="rotate(-90 198.1 232.3)">5.5</text>
<text x="309.1" y="232.5">2)</text>
<text x="314.3" y="232.9">Mechanical interfaces : ISO 9409-1-50-4-M6</text>
<text x="143.3" y="243.3" transform="rotate(-90 143.3 243.3)">6.5</text>
<text x="330.1" y="242.8">Tool flange set up_RB10-1300E/RB16-900E(E-Version)</text>
<text x="362.2" y="251.4">-</text>
<text x="398.7" y="251.4">-</text>
<text x="206.9" y="258.2" transform="rotate(-90 206.9 258.2)">34.5</text>
<text x="336.9" y="262.7">1:1</text>
<text x="358.8" y="262.7">-</text>
<text x="375.7" y="260.2">T.K AHN</text>
<text x="391.7" y="260.2">2024.01.18</text>
<text x="381.3" y="267.2">-</text>
<text x="398.7" y="267.2">-</text>
<text x="375.4" y="274.1">J.W HEO</text>
<text x="391.7" y="274.1">2024.01.18</text>
<text x="358.8" y="276.6">-</text>
<text x="378.2" y="280.9">1 of 1</text>
</g>
<text font-size="3.4" fill="#00b800" x="304.3" y="161.1">I/O Connector A</text>
<g font-size="3.4" fill="#f00">
<text x="90.7" y="167.1">A</text>
<text x="201.9" y="167.1">A</text>
</g>
<text font-size="3.1" x="348.1" y="15.5">REVISIONS</text>
<g font-size="2.8">
<text x="308.9" y="21.1">ECN</text>
<text x="321.2" y="21.1">부호</text>
<text x="332.6" y="21.1">날짜</text>
<text x="358.4" y="21.1">내용</text>
<text x="382.5" y="21.1">수정자</text>
<text x="396.7" y="21.1">승인자</text>
</g>
<g font-size="2.5">
<text x="311" y="26.4">-</text>
<text x="323.3" y="26.4">-</text>
<text x="329.7" y="26.4">2022.00.00</text>
<text x="344" y="26.4">-</text>
<text x="386.2" y="26.4">-</text>
<text x="396.2" y="26.4">J.W HEO</text>
</g>
<g font-size="2.4" fill="#00b800">
<text x="200.8" y="114.4">+0.012</text>
<text x="202.3" y="116.8">0</text>
<text x="150.9" y="214.4">0</text>
<text x="150" y="216.8">-0.03</text>
<text x="150.4" y="221.2">+0.025</text>
<text x="151.9" y="223.6">0</text>
</g>
<g font-size="1.7">
<text x="332.9" y="239.4">PART NAME</text>
<text x="332.9" y="248">DRAWING NO.</text>
<text x="391.7" y="248">Rev</text>
<text x="332.9" y="256.7">SCALE</text>
<text x="346.7" y="256.8">MATERIAL</text>
<text x="374.4" y="256.7">DRN. BY</text>
<text x="305.8" y="260.5">REPRODUCED WITHOUT PRIOR</text>
<text x="306.8" y="258.3">THIS DRAWING MAY NOT BE</text>
<text x="309.8" y="262.5">WRITTEN APPROVAL.</text>
<text x="374.5" y="263.6">CHK'D. BY</text>
<text x="310" y="268">TOLERANCE UNLESS</text>
<text x="309" y="270.1">OTHERWISE SPECIFIED:</text>
<text x="310.9" y="272.1">XXX :</text>
<text x="311.5" y="274.3">XX :</text>
<text x="321.2" y="274.3">±0.1</text>
<text x="321.6" y="272.1">±0.2</text>
<text x="332.9" y="270.6">SIZE</text>
<text x="346.7" y="270.6">REFERENCE</text>
<text x="374.5" y="270.6">APPR'D BY</text>
<text x="311.3" y="280.5">ANGLE :</text>
<text x="311.4" y="278.5">X.X :</text>
<text x="312" y="276.3">X :</text>
<text x="320" y="278.5">±0.05</text>
<text x="320.4" y="280.5">±0.5°</text>
<text x="320.7" y="276.3">±0.1</text>
<text x="374.4" y="277.1">Page</text>
<text x="313.9" y="284.7">단위 : MM</text>
<text x="343.9" y="284.5">COPYRIGHT (C) RAINBOW ROBOTICS CORP. ALL RIGHTS RESERVED.</text>
</g>
</svg>
